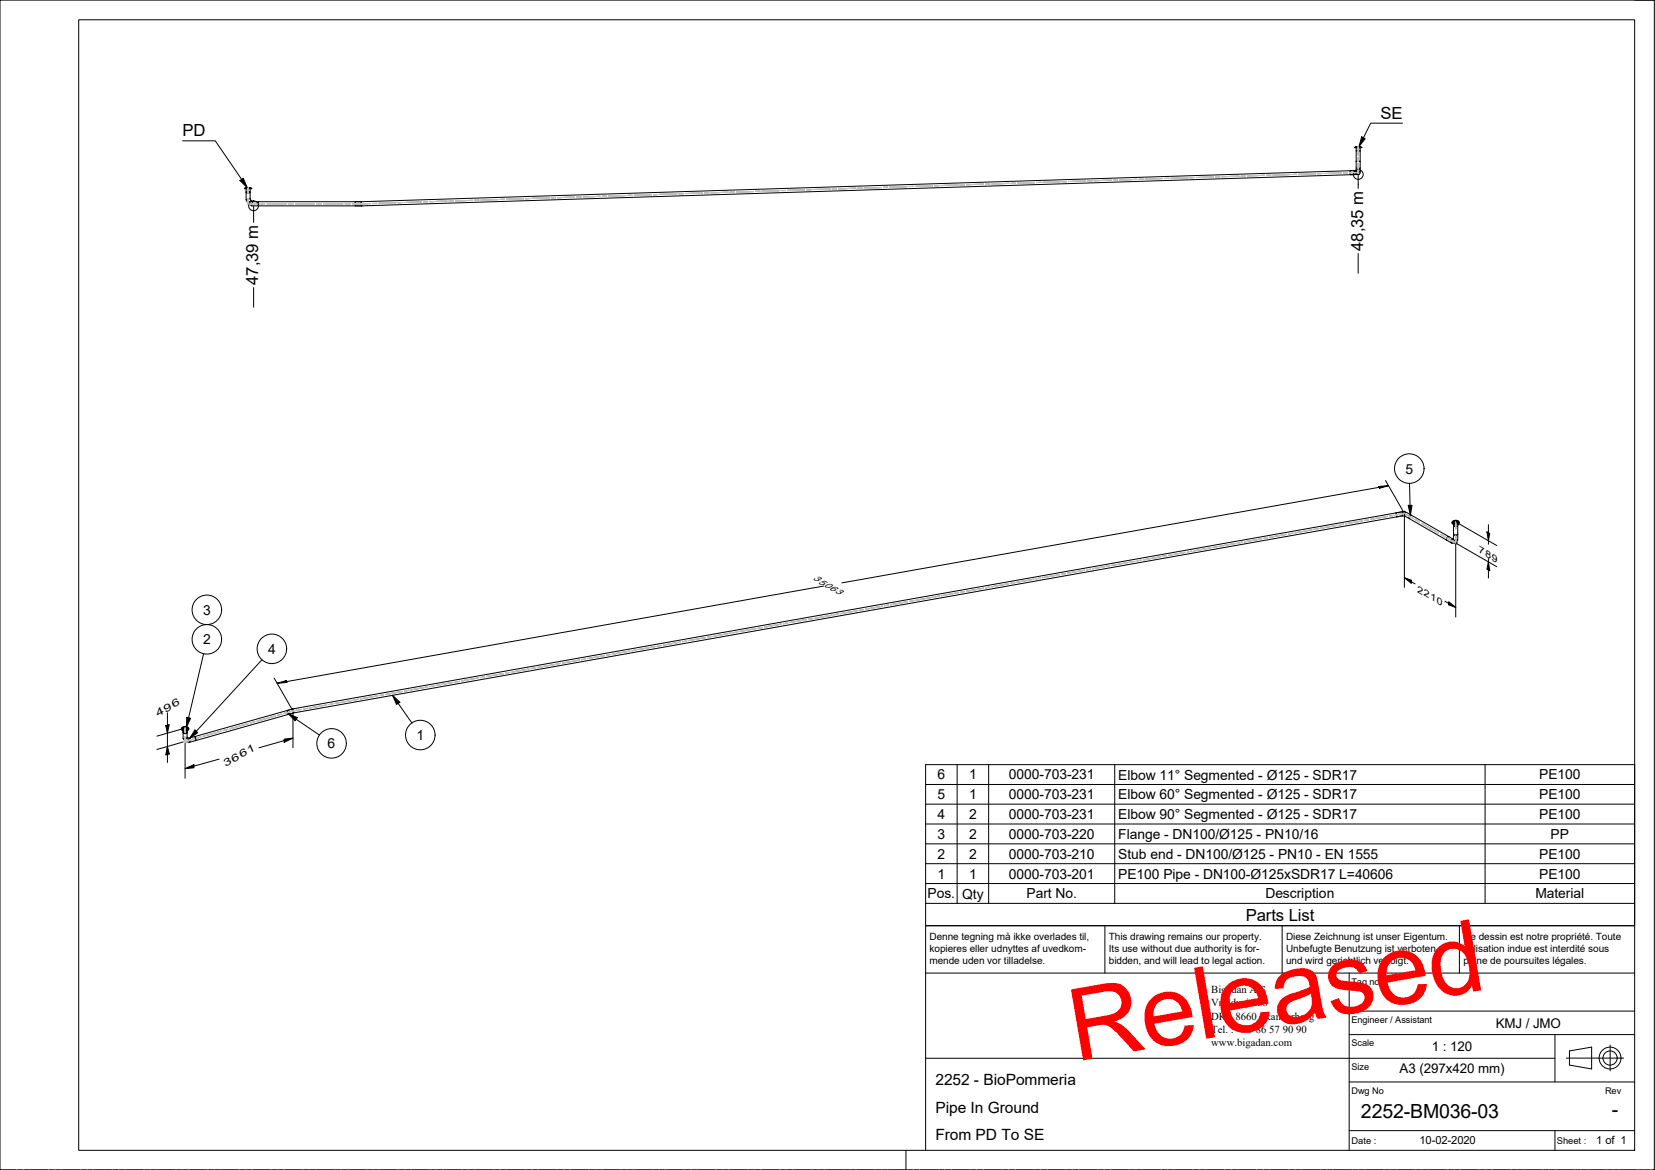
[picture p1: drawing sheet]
<svg xmlns="http://www.w3.org/2000/svg" width="420mm" height="297mm" viewBox="0 0 420 297" stroke-linecap="round" stroke-linejoin="round" font-family="sans-serif">
<!-- layer: 3D Sketch Geometry -->
<g fill="none" stroke="#c0c0c0" stroke-width=".25">
<path d="M344.8 37.2v2.2M344.8 39.9v1.1M63 50.4v1.4h2.4M63 47.6v1.4M66 51.8h1.2M67.8 51.8h4.8M73.2 51.8h1.2M75 51.8h4.8M80.4 51.8h1.2M82.2 51.8h4.8M87.6 51.8h1.3M94 51.7l-4.5 .1"/>
<path d="M95.6 51.6l-1 .1M100.5 51.5l-4.3 .1M102.1 51.4l-1.1 .1M107 51.3l-4.3 .1M108.6 51.2l-1.1 .1M113.5 51l-4.4 .2M115.1 51h-1.1M120 50.9l-4.4 .1M121.6 50.8h-1.1M126.4 50.7l-4.3 .1M127 50.6h1.1M132.9 50.4l-4.3 .2"/>
<path d="M134.5 50.4h-1M139.4 50.2l-4.3 .2M141.1 50.2h-1.1M145.9 50l-4.3 .2M147.5 50h-1.1M152.4 49.9l-4.3 .1M154 49.8h-1.1M158.9 49.6l-4.3 .2M159.4 49.6h1.1M165.4 49.4l-4.4 .2M167 49.4h-1.1M171.8 49.2l-4.3 .1"/>
<path d="M173.5 49.2h-1.1M178.4 49l-4.4 .1M180 49h-1.1M184.8 48.8l-4.3 .2M186.4 48.8h-1.1M191.3 48.6l-4.3 .2M192.9 48.5l-1 .1M197.8 48.4l-4.3 .1M198.3 48.4h1.1M204.3 48.2l-4.4 .1M205.9 48.2h-1.1M210.8 48l-4.4 .1"/>
<path d="M212.4 47.9l-1.1 .1M217.3 47.8l-4.4 .1M218.9 47.7l-1.1 .1M223.7 47.6l-4.3 .1M225.3 47.5l-1 .1M230.2 47.4l-4.3 .1M231.9 47.3l-1.1 .1M236.7 47.2l-4.3 .1M237.2 47.1h1.1M243.2 47l-4.4 .1M244.8 46.9l-1.1 .1M249.7 46.8l-4.3 .1"/>
<path d="M251.3 46.7l-1.1 .1M256.2 46.6l-4.4 .1M257.8 46.5l-1.1 .1M262.6 46.4l-4.3 .1M264.3 46.3h-1.1M269.1 46.2l-4.3 .1M269.7 46.1h1.1M275.6 46l-4.3 .1M277.2 45.9l-1.1 .1M282.1 45.7l-4.3 .2M283.7 45.7h-1M288.6 45.5l-4.3 .2"/>
<path d="M290.2 45.5h-1.1M295.1 45.3l-4.4 .2M296.7 45.3h-1.1M301.6 45.2l-4.4 .1M303.2 45.1h-1.1M308.1 44.9l-4.4 .2M308.6 44.9h1.1M314.5 44.7l-4.3 .2M316.1 44.7h-1M321 44.5l-4.3 .1M322.6 44.5h-1M327.5 44.3l-4.3 .2"/>
<path d="M329.1 44.3h-1.1M334 44.1l-4.4 .2M335.6 44.1h-1.1M340.5 43.9l-4.3 .2M341 43.9h1.1M344.8 41.6v2.2h-2.2M302.6 139.9l-1.1 .2M307.4 139.1l-4.3 .8M309 138.8l-1.1 .2M313.8 138l-4.3 .7M315.4 137.7l-1.1 .2M320.2 136.8l-4.3 .8"/>
<path d="M321.8 136.5l-1.1 .2M326.6 135.7l-4.3 .7M328.2 135.4l-1 .2M333 134.5l-4.2 .8M334.6 134.2l-1.1 .2M339.4 133.4l-4.2 .7M341 133.1l-1 .2M345.9 132.2l-4.3 .8M347.4 132l-1 .2M352.3 131.1l-4.3 .8M353.9 130.8l-1.1 .2M354.4 130.7l2.1-.4 2.2 1.3"/>
<path d="M359.2 131.9l1.1 .6M360.9 132.9l4.3 2.5M365.8 135.7l1.1 .6M369.6 132.5v1.8M369.6 136.1v1.8l-2.2-1.3M191.9 159.6l-4.2 .7M193.5 159.3l-1 .2M198.4 158.4l-4.3 .8M200 158.2l-1.1 .2M204.8 157.3l-4.3 .8M206.4 157l-1.1 .2M211.2 156.2l-4.3 .8"/>
<path d="M212.8 155.9l-1.1 .2M217.6 155.1l-4.3 .7M219.2 154.8l-1.1 .1M224 153.9l-4.2 .8M225.6 153.6l-1.1 .2M230.4 152.8l-4.3 .7M232 152.5l-1 .2M236.9 151.6l-4.3 .8M238.4 151.3l-1 .2M243.2 150.5l-4.2 .7M244.9 150.2l-1.1 .2M249.7 149.3l-4.3 .8"/>
<path d="M251.2 149l-1 .3M256.1 148.2l-4.3 .8M257.7 147.9l-1.1 .2M262.5 147.1l-4.3 .7M264.1 146.8l-1.1 .2M268.9 145.9l-4.3 .8M270.5 145.7l-1 .1M275.3 144.8l-4.3 .7M276.9 144.5l-1.1 .2M281.7 143.6l-4.2 .8M283.3 143.4l-1.1 .1M288.1 142.5l-4.3 .7"/>
<path d="M289.7 142.2l-1 .2M294.6 141.4l-4.3 .7M296.2 141.1l-1.1 .2M300.9 140.2l-4.2 .8M78.1 179.8l-1 .2M82.9 179l-4.2 .7M84.5 178.7l-1 .2M89.4 177.8l-4.3 .8M91 177.5l-1.1 .2M95.8 176.7l-4.3 .7M97.4 176.4l-1.1 .2M102.2 175.5l-4.3 .8"/>
<path d="M103.8 175.2l-1.1 .3M108.6 174.4l-4.3 .8M110.2 174.1l-1.1 .2M115 173.3l-4.3 .7M116.6 173l-1.1 .2M121.4 172.1l-4.3 .8M123 171.9l-1 .1M127.8 171l-4.2 .7M129.4 170.7l-1 .2M134.2 169.9l-4.2 .7M135.8 169.6l-1 .1M140.7 168.7l-4.3 .8"/>
<path d="M142.2 168.4l-1 .2M147.1 167.6l-4.3 .7M148.7 167.3l-1.1 .2M153.5 166.4l-4.3 .8M155.1 166.1l-1.1 .3M159.9 165.3l-4.3 .8M161.5 165l-1.1 .2M166.3 164.2l-4.3 .7M167.9 163.9l-1.1 .2M172.7 163l-4.3 .8M174.3 162.7l-1 .2M179.1 161.9l-4.3 .7"/>
<path d="M180.7 161.6l-1 .2M185.5 160.7l-4.2 .8M187.2 160.5l-1.1 .1M47 187.1v1.1l2.3-.6M47 184.9v1.1M51 187.1l-1.1 .3M56.1 185.7l-4.5 1.2M57.8 185.2l-1.1 .3M63 183.7l-4.6 1.3M64.7 183.2l-1.2 .3M69.8 181.8l-4.5 1.3M71.5 181.3l-1.1 .3"/>
<path d="M76.5 180.1l-4.4 1"/>
</g>
<!-- layer: Visible -->
<g fill="none" stroke="#000" stroke-width=".25">
<path d="M343.9 37.4l1.8 .1zM344.1 37.4v-.2h1.4v.2M344.3 37.5v6.4l.4 .4h.4l.2-.4v-2.9h-1h1v-2.7M344.3 38.3h1M345.3 37.5v.8M62.1 47.7h1.8v.2h-1.8zM62.3 47.7v-.1l1.3 .1M62.5 47.9h.1M62.5 48.9h1M62.5 48.7h1M62.5 47.9v2.8M62.5 50.7l.5 1"/>
<path d="M63.5 47.9v.8M63.5 50.4l-1 .3M63.5 48.7v1.7M63.5 50.4l.3 .6M63.8 51l-.8 .7 .9 .6M63.8 51l.4 .2M63.9 52.3h28M64.2 51.2l-.3 .6v.5M64.2 51.2h27.6M65.7 51.2l-.2 .3 .2 .8M90.3 51.2l-.2 .2 .2 .9M91.8 51.2l-.1 .8 .2 .3"/>
<path d="M91.8 52.3h.1M344.3 42.7l.3 .1 .7-.1M344.3 43.4l.4 .4 .4-.1 .2-.3M344.3 43.8v.3l.5 .2h-.4M344.3 43.3l-.3 .2v.4l.4 .4M344.3 43.3h-1.4l-.2 .8 .2 .3 1.5-.1M344.3 43.3l-252.5 7.9M344.4 44.3l-252.5 8M354.4 130.2l1.7-.3v1.1l-1.6 .2zM356.1 131h.6l1.1 .7M356.1 131l-281.6 50M356.6 129.8l-.1 .2"/>
<path d="M356.6 129.8l-280.7 49.9-3.1 .7 .3 .3v.7l1.4-.4M356.6 129.8l11.2 6.5M356.9 130.1l-.3 .5 .1 .4M357.8 131.7l9.5 5.4M358.3 130.8l-.5 .3v.6M367.3 137.1l1.3 .8M367.8 136.3l-.5 .3v.5M367.8 136.3l1.1 .5M368.6 132.6l.1 .4 .5 .3 .8-.1 .4-.2 .1-.4M368.8 132.3l.4-.2 .8 .1 .4 .2 .1 .3-.6 .4h-.7l-.6-.4zM368.8 132.8h.2zM369 132.3l.4-.2 .5 .1a.39 .39 0 0 1 .2 .5 .39 .39 0 0 1-.6 .2l-.5-.2z"/>
<path d="M369 136.8l-.5 .3-.1 .6 .2 .2h.8M369 135.6l.4 .3 .7-.3M369 133.4l.3 .3 .6-.1 .2-.2M369 136.8l-.2 .6 .4 .5 .4-.1 .4-.7M369 133.2v3.6M369.2 132.3l.5-.1 .3 .2v.3h-.5a.26 .26 0 0 1-.3 0 .26 .26 0 0 1 0-.4zM369.3 133l.1 .1zM369.8 133h.2zM370.1 133.2v3.9l-.6 .2-.5-.5M370.2 132.4v.3l-.5 .3-.6-.1-.3-.5 .1 .1M370.2 132.7l.1 .1zM74.3 180l.3 .6-.1 .4"/>
<path d="M74.3 180h.1M74.3 180l-24.9 7M46.1 185v.3l.6 .3 1-.1 .2-.5M46.2 184.7l1.1-.2 .4 .1 .2 .4-.4 .4-.8 .1-.6-.3zM46.3 185.2h.1zM46.4 184.8l-.2 .1h.2v.2l.4 .3 .7-.1 .2-.4M46.4 184.7l.4-.2 .7 .1a.44 .44 0 0 1 0 .5 .44 .44 0 0 1-.6 .1l-.5-.2zM46.5 185.9l.4 .4 .5-.1 .1-.3M46.5 185.7l.3 .3h.5l.2-.3M46.5 185.5v2l.6 .1 .4-.4M46.7 184.7l.5-.1a.31 .31 0 0 1 .2 .5 .31 .31 0 0 1-.5 0l-.4-.2zM46.7 185.4h.2z"/>
<path d="M47.3 185.3l.1 .1zM47.5 187.1l.3 .5-.4 .6h-.3l-.6-.7M47.5 185.5v1.7M47.6 184.7l.1 .1M47.7 185.1l.1 .1zM47.7 187.3l.5 .3v.8l-1-.1M49.4 187l.3 .4v.6M49.4 187l-1.4 .4M49.7 188l-1.7 .5M74.5 181l-24.8 7"/>
</g>
<!-- layer: Symbol -->
<g fill="none" stroke="#000" stroke-width=".25">
<path d="M46.4 35.8h8.3l8 11.8M345.7 34.7l.9 .5-1.6 2zM356.1 31.3h-8.1l-3 5.9M60.9 45.8l.9-.6 .9 2.4zM357.5 128.3h1l-.4 2.5zM357.8 122.7l.3 8.1M51.7 166l-4.4 18.7M66.5 167.5l-18.4 20M99.7 176.5l1.8 1.8-.8 .5zM99.7 176.5l4.9 7M47.4 182.1l1 .3-1.1 2.3zM49.5 185.3l.7 .7-2.1 1.5z"/>
<path d="M73.2 181.2l2.3 1-.6 .8zM73.2 181.2l7.9 5.4M235 199.2h180M243 194.1v35.2M251 194.1v35.2M283 194.1v35.2M377 194.1v35.2M235 204.2h180M235 209.2h180M235 214.2h180M235 219.3h180M235 224.3h180v-30.2h-180v35.2"/>
<path d="M235 229.3v5.7h180v-5.7M415 224.3v5h-180"/>
<circle cx="357.8" cy="119" r="3.7"/>
<circle cx="52.5" cy="154.8" r="3.7"/>
<circle cx="52.5" cy="162.3" r="3.7"/>
<circle cx="69" cy="164.7" r="3.7"/>
<circle cx="84.2" cy="188.7" r="3.7"/>
<circle cx="106.7" cy="186.6" r="3.7"/>
</g>
<!-- layer: Border -->
<path d="M0 0h420v297h-420zM20 5h395v287h-395zM415 0h5M230 292v5" fill="none" stroke="#000" stroke-width=".25"/>
<!-- layer: Title -->
<g fill="none" stroke="#000" stroke-width=".25">
<path d="M280.5 235v12M325.5 235v12M370.5 235v12M415 235h-180v57M235 247h180M342.5 256.7h72.5M342.5 247v45M235 268.7h159.8M342.5 274.7h72.5M342.5 262.7h72.5M394.8 262.7v12M397.6 268.6h14.6"/>
<path d="M398.4 266.8l5.7-1v5.6l-5.7-1zM408.8 265.3v6.6M342.5 287h72.5M394.8 287v5"/>
<circle cx="408.7" cy="268.6" r="2.77"/>
<circle cx="408.7" cy="268.6" r="1.8"/>
</g>
<!-- layer: Sketch Geometry -->
<path d="M344.8 44.3h.3" fill="none" stroke="#000" stroke-width=".25"/>
<!-- layer: Dimension -->
<g fill="none" stroke="#000" stroke-width=".25">
<path d="M64.4 52.3v4.2M344.8 44.3v3.5M64.4 73v5M344.8 64.4v5M350 123.5l2.5-.2-2.3 .7zM351.7 122l4.7 8.1M352.5 123.3l-138.8 24.7M356.9 130.2l-.4 .1v18.8M369.9 132.3l-.3 .2 10.4 6M377.5 135l.7 .5-.3 1.8zM377.9 133.2v5M209.1 148.8l-138.7 24.7"/>
<path d="M356.5 146.7l1.8 .6v.8zM356.5 146.7l2.7 1.5M366.8 152.6l2.8 1.6M367.8 152.8l1.8 1.4-1.8-.6zM377.9 142.6l.3 2.3-.7-.4zM377.9 141.8v5M380 143.9l-10.4-6 .3-.2-.3 .2v18.8M69.6 172.2l4.7 8.1M70.4 173.5l2.2-.7 .3 .5zM42.1 184.2l.9-.2-.5 2.1zM42.5 189.5l.5 1.9-.9 .3zM42.5 181v12.6"/>
<path d="M46.5 185l-6.7 1.9M46.5 188.4l-6.7 1.9M47 195.1l2.2-1v.8zM47 188.6v9M55.6 192.7l-8.6 2.4M72.1 187.6l2.3-.2-2.3 1.1zM74.4 187.4l-8.7 2.5M74.4 180.9v9"/>
<circle cx="64.4" cy="52.2" r="1.25"/>
<circle cx="344.8" cy="44.3" r="1.25"/>
</g>
<g fill="#000">
<path d="M350 123.5l2.5-.2-2.3 .7z" fill-rule="evenodd"/>
<path d="M377.5 135l.7 .5-.3 1.8z" fill-rule="evenodd"/>
<path d="M356.5 146.7l1.8 .6v.8z" fill-rule="evenodd"/>
<path d="M367.8 152.8l1.8 1.4-1.8-.6z" fill-rule="evenodd"/>
<path d="M377.9 142.6l.3 2.3-.7-.4z" fill-rule="evenodd"/>
<path d="M70.4 173.5l2.2-.7 .3 .5z" fill-rule="evenodd"/>
<path d="M42.1 184.2l.9-.2-.5 2.1z" fill-rule="evenodd"/>
<path d="M42.5 189.5l.5 1.9-.9 .3z" fill-rule="evenodd"/>
<path d="M47 195.1l2.2-1v.8z" fill-rule="evenodd"/>
<path d="M72.1 187.6l2.3-.2-2.3 1.1z" fill-rule="evenodd"/>
</g>
<!-- layer: Symbol -->
<g fill="#000">
<path d="M345.7 34.7l.9 .5-1.6 2z" fill-rule="evenodd"/>
<path d="M60.9 45.8l.9-.6 .9 2.4z" fill-rule="evenodd"/>
<path d="M357.5 128.3h1l-.4 2.5z" fill-rule="evenodd"/>
<path d="M99.7 176.5l1.8 1.8-.8 .5z" fill-rule="evenodd"/>
<path d="M47.4 182.1l1 .3-1.1 2.3z" fill-rule="evenodd"/>
<path d="M49.5 185.3l.7 .7-2.1 1.5z" fill-rule="evenodd"/>
<path d="M73.2 181.2l2.3 1-.6 .8z" fill-rule="evenodd"/>
</g>
<!-- layer: Work Plane -->
<g fill="none" stroke="#000" stroke-width=".25">
<path d="M0 297h4M4.5 297h1.1M6.1 297h1.1M7.7 297h4.4M12.6 297h1.1M14.2 297h1.1M15.8 297h4.4M20.7 297h1.1M22.3 297h1.1M23.9 297h4.3M28.7 297h1.1M30.4 297h1.1"/>
<path d="M32 297h4.3M36.8 297h1.1M38.4 297h1.1M40 297h4.4M44.9 297h1.1M46.5 297h1.1M48.1 297h4.3M53 297h1.1M54.6 297h1.1M56.2 297h4.3M61 297h1.1M62.7 297h1"/>
<path d="M64.3 297h4.3M69.1 297h1.1M70.7 297h1.1M72.3 297h4.3M77.2 297h1.1M78.8 297h1.1M80.4 297h4.3M85.3 297h1M86.9 297h1M88.5 297h4.3M93.3 297h1.1M95 297h1"/>
<path d="M96.6 297h4.2M101.4 297h1.1M103 297h1.1M104.6 297h4.3M109.5 297h1M111.1 297h1M112.7 297h4.3M117.5 297h1.1M119.2 297h1M120.8 297h4.3M125.6 297h1.1M127.2 297h1.1"/>
<path d="M128.8 297h4.3M133.7 297h1M135.3 297h1.1M136.9 297h4.3M141.7 297h1.1M143.4 297h1M145 297h4.3M149.8 297h1.1M151.4 297h1.1M153 297h4.4M157.9 297h1.1M159.5 297h1.1"/>
<path d="M161.1 297h4.3M165.9 297h1.1M167.6 297h1.1M169.2 297h4.3M174 297h1.1M175.6 297h1.1M177.2 297h4.4M182.1 297h1.1M183.7 297h1.1M185.3 297h4.4M190.2 297h1.1M191.8 297h1.1"/>
<path d="M193.4 297h4.3M198.2 297h1.1M199.9 297h1.1M201.5 297h4.3M206.3 297h1.1M207.9 297h1.1M209.5 297h4.4M214.4 297h1.1M216 297h1.1M217.6 297h4.3M222.5 297h1M224.1 297h1.1"/>
<path d="M225.7 297h4.3M230.5 297h1.1M232.2 297h1M233.8 297h4.3M238.6 297h1.1M240.2 297h1.1M241.9 297h4.2M246.7 297h1M248.3 297h1M249.9 297h4.3M254.8 297h1M256.4 297h1"/>
<path d="M258 297h4.3M262.8 297h1.1M264.4 297h1.1M266.1 297h4.2M270.9 297h1M272.5 297h1.1M274.1 297h4.3M279 297h1M280.6 297h1M282.2 297h4.3M287 297h1.1M288.6 297h1.1"/>
<path d="M290.2 297h4.4M295.1 297h1.1M296.7 297h1.1M298.3 297h4.3M303.2 297h1M304.8 297h1.1M306.4 297h4.3M311.2 297h1.1M312.8 297h1.1M314.5 297h4.3M319.3 297h1.1M320.9 297h1.1"/>
<path d="M322.5 297h4.4M327.4 297h1.1M329 297h1.1M330.6 297h4.3M335.4 297h1.1M337.1 297h1.1M338.7 297h4.3M343.5 297h1.1M345.1 297h1.1M346.8 297h4.3M351.6 297h1.1M353.2 297h1.1"/>
<path d="M354.8 297h4.3M359.7 297h1.1M361.3 297h1.1M362.9 297h4.3M367.7 297h1.1M369.4 297h1M371 297h4.3M375.8 297h1.1M377.4 297h1.1M379.1 297h4.2M383.9 297h1.1M385.5 297h1.1"/>
<path d="M387.1 297h4.3M392 297h1M393.6 297h1M395.2 297h4.3M400 297h1.1M401.7 297h1M403.3 297h4.2M408.1 297h1.1M409.7 297h1.1M411.3 297h4.3M416.2 297h1M417.8 297h1"/>
<path d="M419.4 297h.8"/>
</g>
<text font-size="25.5" fill="#f00" x="273" y="269.6" transform="rotate(-10 273 269.6)">Released</text>
<g font-size="5">
<text x="345.5" y="283.7">2252-BM036-03</text>
<text x="409.2" y="283.3">-</text>
</g>
<g font-size="4.2">
<text x="46.4" y="34.6">PD</text>
<text x="350.5" y="30.1">SE</text>
<text x="346" y="63.7" transform="rotate(-90 346 63.7)">48,35 m</text>
<text x="65.6" y="72.3" transform="rotate(-90 65.6 72.3)">47,39 m</text>
<text x="316.3" y="233.7">Parts List</text>
</g>
<g font-size="3.9">
<text x="237.5" y="275.5">2252 - BioPommeria</text>
<text x="237.5" y="282.5">Pipe In Ground</text>
<text x="237.5" y="289.5">From PD To SE</text>
</g>
<g font-size="3.5">
<text x="356.8" y="120.2">5</text>
<text x="51.6" y="156.1">3</text>
<text x="51.6" y="163.6">2</text>
<text x="68.1" y="166">4</text>
<text x="83.2" y="190">6</text>
<text x="105.7" y="187.9">1</text>
<text x="238" y="197.9">6</text>
<text x="246" y="197.9">1</text>
<text x="256.1" y="197.9">0000-703-231</text>
<text x="283.9" y="197.9">Elbow 11° Segmented - Ø125 - SDR17</text>
<text x="390.7" y="197.9">PE100</text>
<text x="238" y="202.9">5</text>
<text x="246" y="202.9">1</text>
<text x="256.1" y="202.9">0000-703-231</text>
<text x="283.9" y="203">Elbow 60° Segmented - Ø125 - SDR17</text>
<text x="390.7" y="202.9">PE100</text>
<text x="238" y="207.9">4</text>
<text x="246" y="208">2</text>
<text x="256.1" y="208">0000-703-231</text>
<text x="283.9" y="208">Elbow 90° Segmented - Ø125 - SDR17</text>
<text x="390.7" y="208">PE100</text>
<text x="238" y="213">3</text>
<text x="246" y="213">2</text>
<text x="256.1" y="213">0000-703-220</text>
<text x="283.9" y="213">Flange - DN100/Ø125 - PN10/16</text>
<text x="393.7" y="213">PP</text>
<text x="238" y="218">2</text>
<text x="246" y="218">2</text>
<text x="256.1" y="218">0000-703-210</text>
<text x="283.9" y="218">Stub end - DN100/Ø125 - PN10 - EN 1555</text>
<text x="390.7" y="218">PE100</text>
<text x="238" y="223">1</text>
<text x="246" y="223">1</text>
<text x="256.1" y="223">0000-703-201</text>
<text x="283.9" y="223.1">PE100 Pipe - DN100-Ø125xSDR17 L=40606</text>
<text x="390.7" y="223">PE100</text>
<text x="235.5" y="228.1">Pos.</text>
<text x="244.3" y="228.1">Qty</text>
<text x="260.6" y="228.1">Part No.</text>
<text x="321.3" y="228.1">Description</text>
<text x="389.8" y="228.1">Material</text>
</g>
<g font-size="3.4">
<text x="379.8" y="260.9">KMJ / JMO</text>
<text x="363.5" y="266.9">1 : 120</text>
<text x="355.3" y="272.5">A3 (297x420 mm)</text>
</g>
<g font-size="2.8">
<text x="360.3" y="290.5">10-02-2020</text>
<text x="405.3" y="290.5">1 of 1</text>
</g>
<g font-size="2.7">
<text x="307.5" y="252">Bigadan A/S</text>
<text x="307.5" y="255.5">Vroldvej 168</text>
<text x="307.5" y="262.3">Tel. : +45</text>
<text x="307.5" y="258.9">DK - 8660 Skanderborg</text>
<text x="318.9" y="262.3">86</text>
<text x="322.2" y="262.3">57</text>
<text x="325.7" y="262.3">90</text>
<text x="329.1" y="262.3">90</text>
<text x="307.5" y="265.7">www.bigadan.com</text>
</g>
<g font-size="2.6">
<text x="44" y="179.8" transform="rotate(-30 44 179.8)">6</text>
<text x="40" y="182.1" transform="rotate(-30 40 182.1)">4</text>
<text x="42" y="180.9" transform="rotate(-30 42 180.9)">9</text>
<text x="63.2" y="191.4" transform="rotate(-30 63.2 191.4)">1</text>
<text x="57.2" y="194.8" transform="rotate(-30 57.2 194.8)">3</text>
<text x="59.2" y="193.7" transform="rotate(-30 59.2 193.7)">6</text>
<text x="61.2" y="192.6" transform="rotate(-30 61.2 192.6)">6</text>
</g>
<g font-size="2.5">
<text x="206.2" y="147.1" transform="rotate(30 206.2 147.1)">35063</text>
<text x="236" y="238.5">Denne tegning må ikke overlades til,</text>
<text x="281.5" y="238.5">This drawing remains our property.</text>
<text x="326.5" y="238.5">Diese Zeichnung ist unser Eigentum.</text>
<text x="371.5" y="238.5">Ce dessin est notre propriété. Toute</text>
<text x="236" y="241.6">kopieres eller udnyttes af uvedkom-</text>
<text x="236" y="244.8">mende uden vor tilladelse.</text>
<text x="281.5" y="244.8">bidden, and will lead to legal action.</text>
<text x="281.5" y="241.6">Its use without due authority is for-</text>
<text x="326.5" y="241.6">Unbefugte Benutzung ist verboten</text>
<text x="326.5" y="244.8">und wird gerichtlich verfolgt.</text>
<text x="371.5" y="241.6">utilisation indue est interdité sous</text>
<text x="371.5" y="244.8">peine de poursuites légales.</text>
</g>
<g font-size="2.4">
<text x="375.4" y="140.2" transform="rotate(30 375.4 140.2)">7</text>
<text x="377" y="141.2" transform="rotate(30 377 141.2)">8</text>
<text x="378.7" y="142.1" transform="rotate(30 378.7 142.1)">9</text>
<text x="359.7" y="150.2" transform="rotate(30 359.7 150.2)">2</text>
<text x="361.4" y="151.2" transform="rotate(30 361.4 151.2)">2</text>
<text x="363.1" y="152.1" transform="rotate(30 363.1 152.1)">1</text>
<text x="364.7" y="153.1" transform="rotate(30 364.7 153.1)">0</text>
<text x="343.1" y="290.4">Date :</text>
<text x="395.2" y="290.4">Sheet :</text>
</g>
<g font-size="2.3">
<text x="343.1" y="250">Tag no.</text>
<text x="343.1" y="259.7">Engineer / Assistant</text>
<text x="343.1" y="265.7">Scale</text>
<text x="343.1" y="271.7">Size</text>
<text x="343.1" y="277.7">Dwg No</text>
<text x="407.5" y="277.7">Rev</text>
</g>
</svg>
